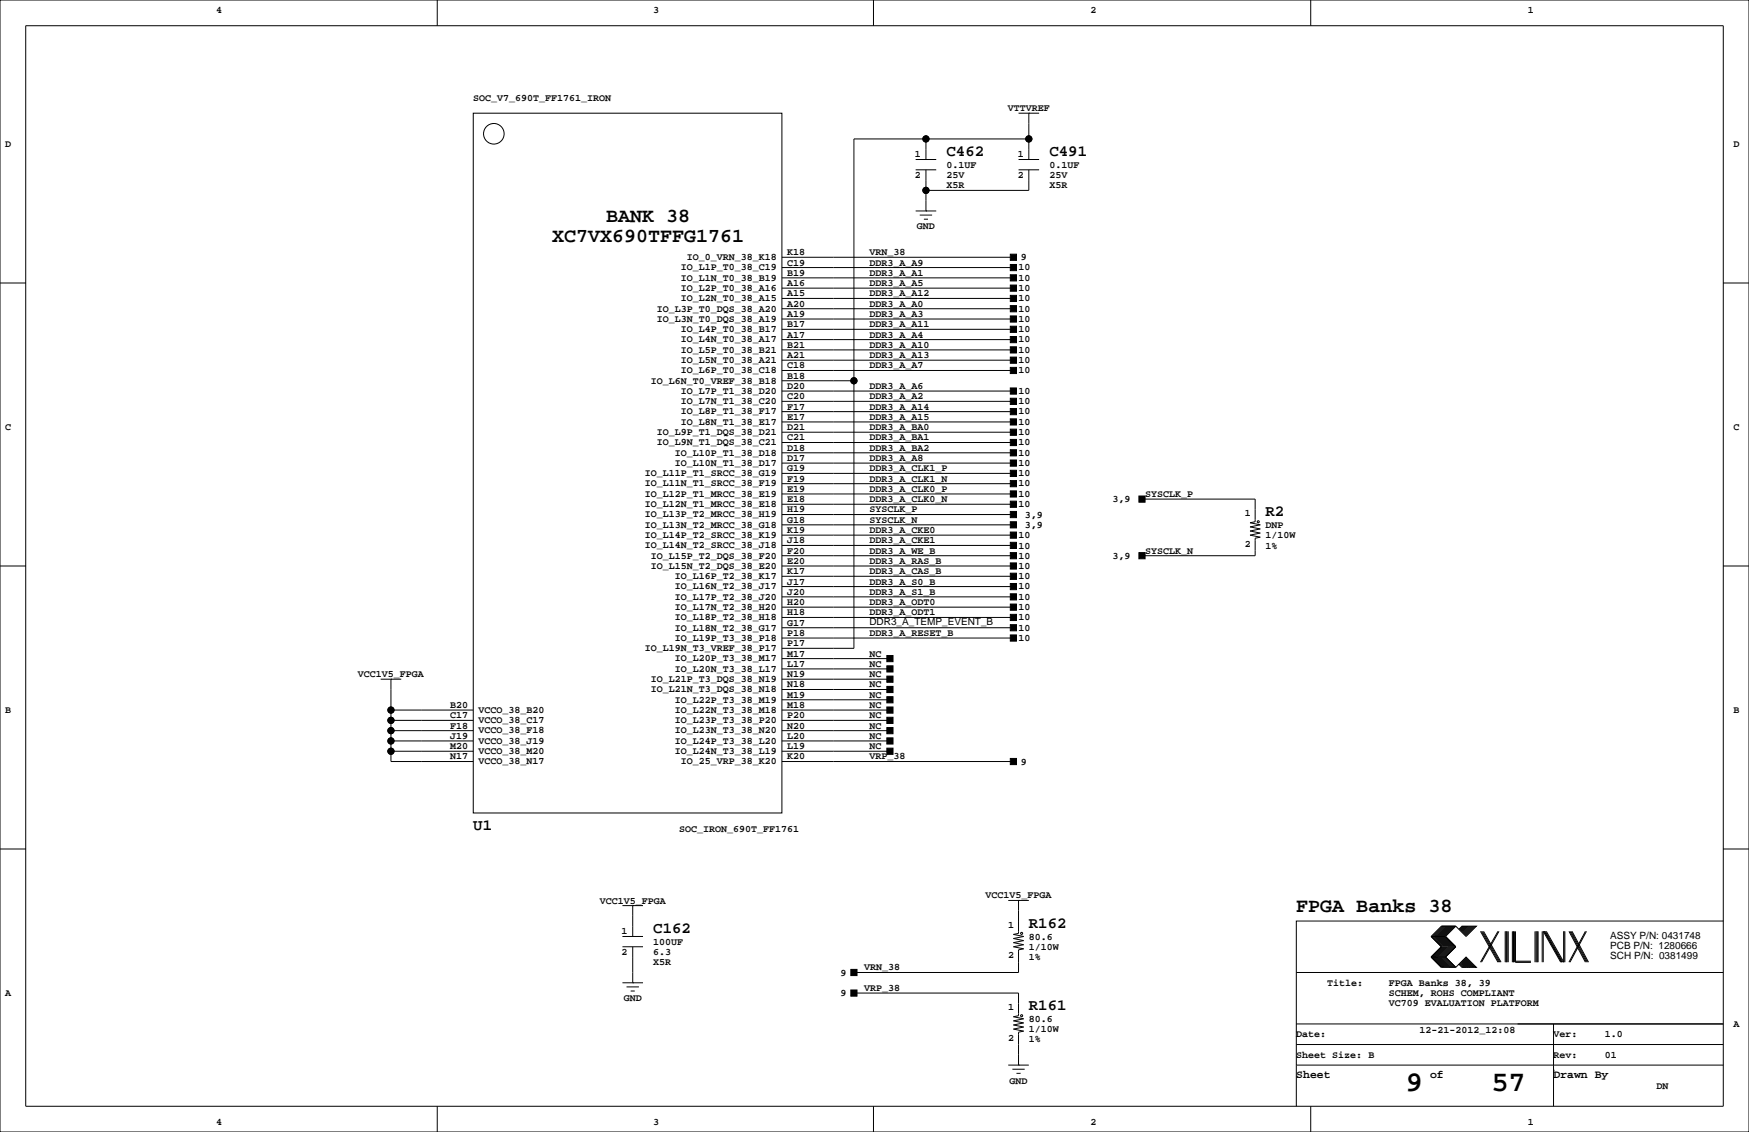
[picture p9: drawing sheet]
<svg xmlns="http://www.w3.org/2000/svg" width="432mm" height="279mm" viewBox="0 0 432 279" stroke-linecap="round" stroke-linejoin="round" font-family="sans-serif">
<g fill="none" stroke="#000" stroke-width=".25">
<path d="M0 0h431.8v279.4h-431.8zM6.3 6.4h419.1v266.6h-419.1zM107.9 0v6.4M215.6 0v6.4M323.6 0v6.4M116.8 27.9h76.2v172.8h-76.2zM226.1 39.4h5M228.6 34.3v5.1M251.5 39.4h5M251.5 27.9h5M254 27.9h.1M254 27.9v11.5"/>
<path d="M254 34.3h-43.2v125.7h-17.8M226.1 52.1h5M226.1 41.9h5M227.1 53.1h3M228.1 54.1h1M228.6 52.1h.1M228.6 41.9v10.2M251.5 41.9h5M254 41.9v5.1h-25.4M0 69.8h6.3M193 68.6h57.2M193 76.2h57.2"/>
<path d="M193 78.7h57.2M193 71.1h57.2M193 73.7h57.2M193 63.5h57.2M193 66h57.2M425.4 69.8h6.4M193 94h17.8M193 81.3h57.2M193 88.9h57.2M193 86.4h57.2M193 99.1h57.2M193 96.5h57.2"/>
<path d="M193 83.8h57.2M193 91.4h57.2M193 111.8h57.2M193 109.2h57.2M193 106.7h57.2M193 104.1h57.2M193 101.6h57.2M193 114.3h57.2M193 119.4h57.2M193 116.8h57.2M0 139.7h6.3M193 137.2h57.2"/>
<path d="M193 124.5h57.2M193 121.9h57.2M193 139.7h57.2M193 134.6h57.2M193 132.1h57.2M193 127h57.2M193 129.5h57.2M281.9 123.2h28v5.6l-1.3 .2 2.5 .5-2.5 .5 2.5 .6-2.5 .5 2.5 .5-2.5 .5 2.5 .5-1.2 .2v4.4h-28M425.4 139.7h6.4M193 149.9h57.2M193 147.3h57.2M193 144.8h57.2"/>
<path d="M193 142.2h57.2M193 154.9h57.2M193 157.5h57.2M193 152.4h57.2M94 167.6h5.1M96.5 167.6h.1M96.5 175.3h20.3M96.5 177.8h20.3M96.5 167.6v20.4h20.3M193 175.3h26.7M193 177.8h26.7M193 165.1h26.7"/>
<path d="M193 167.6h26.7M193 170.2h26.7M193 172.7h26.7M193 162.6h26.7M96.5 180.3h20.3M96.5 182.9h20.3M96.5 185.4h20.3M193 180.3h26.7M193 188h57.2M193 182.9h26.7M193 185.4h26.7M0 209.5h6.3"/>
<path d="M425.4 209.5h6.4M153.7 223.5h5M153.7 233.7h5M153.7 231.1h5M156.2 223.5h.1M156.2 223.5v7.6M156.2 233.7v8.9M248.9 222.2h5.1M251.5 222.2h.1M251.5 222.2v8.2l-1.3 .2 2.5 .5-2.5 .5 2.5 .6-2.5 .5 2.5 .5-2.5 .5 2.5 .5-1.2 .2v5.6h-40.7M353.3 231.1h3.6M353.3 236.2l2.6 2.6h3.5"/>
<path d="M353.3 231.1l2.6 2.6-2.6 2.5M353.3 236.2h3.6M356.1 228.6l-2.5 2.5 2.5 2.6-2.5 2.5 2.5 2.6M356.4 228.6l-2.6 2.5 2.6 2.6-2.6 2.5 2.6 2.6M356.6 228.6l-2.5 2.5 2.5 2.6-2.5 2.5 2.5 2.6M356.9 228.6l-2.6 2.5 2.6 2.6-2.6 2.5 2.6 2.6M356.9 231.1l2.5 2.6-2.5 2.5M356.9 236.2l2.5 2.6M357.1 228.6l-2.5 2.5 2.5 2.6-2.5 2.5 2.5 2.6M357.4 228.6l-2.6 2.5 2.6 2.6-2.6 2.5 2.6 2.6M357.6 228.6l-2.5 2.5 2.5 2.6-2.5 2.5 2.5 2.6M357.9 228.6l-2.6 2.5 2.6 2.6-2.6 2.5 2.6 2.6"/>
<path d="M358.1 228.6l-2.5 2.5 2.5 2.6-2.5 2.5 2.5 2.6M358.4 228.6l-2.5 2.5 2.5 2.6-2.5 2.5 2.5 2.6M358.6 228.6l-2.5 2.5 2.5 2.6-2.5 2.5 2.5 2.6M358.9 228.6l-2.5 2.5 2.5 2.6-2.5 2.5 2.5 2.6M359.2 228.6l-2.6 2.5 2.6 2.6-2.6 2.5 2.6 2.6M359.4 228.6l2.5 2.5 2.6-2.5h-3.6l-.7 .8M359.4 228.6h-3.5l-2.6 2.5M359.4 228.6l-2.5 2.5M360.2 238l.7 .8h3.6l-2.6-2.6-2.5 2.6M360.4 237.7l1 1.1M360.4 238l.8 .8M360.7 237.5l1.2 1.3"/>
<path d="M360.7 237.7l1 1.1M360.9 237.2l1.6 1.6M360.9 237.5l1.3 1.3M361.2 237l1.8 1.8M361.2 237.2l1.5 1.6M361.2 228.6l-.8 .8M361.4 236.7l2.1 2.1M361.4 237l1.8 1.8M361.4 228.6l-1 1M361.7 236.5l2.3 2.3M361.7 236.7l2 2.1M361.7 228.6l-1 1"/>
<path d="M361.9 236.5l2.3 2.3M361.9 228.6l-1.2 1.3M362.2 228.6l-1.3 1.3M362.5 228.6l-1.6 1.5M362.7 228.6l-1.5 1.5M363 228.6l-1.8 1.8M363.2 228.6l-1.8 1.8M363.5 228.6l-2.1 2M363.7 228.6l-2 2M364 228.6l-2.3 2.3M364.2 228.6l-2.3 2.3M365.5 229.9l4.3 7.6"/>
<path d="M365.8 229.9l4.3 7.6M366 229.9l4.3 7.6M366.3 229.9l4.3 7.6M369.8 229.9l-4.3 7.6M370.1 229.9l-4.3 7.6M371.6 229.9v7.6M371.9 229.9v7.6M372.1 229.9v7.6M372.4 229.9v7.6M373.4 229.9v7.6M373.6 229.9v7.6M373.9 229.9v7.6"/>
<path d="M374.1 229.9v7.6h3.9M374.1 237.2h3.9M379 229.9v7.6M379.2 229.9v7.6M379.5 229.9v7.6M379.7 229.9v7.6M380.7 229.9v7.6M381 237.5v-7.6l4.3 7.6M381.3 229.9l4.3 7.6M381.5 229.9l4.3 7.6M381.8 229.9l4.3 7.6v-7.6M386.3 229.9v7.6"/>
<path d="M387.3 229.9l4.1 7.6M387.6 229.9l4.1 7.6M387.9 229.9l4 7.6M388.1 229.9l4.1 7.6M391.4 229.9l-4.1 7.6M391.7 229.9l-4.1 7.6M425.4 227.3h-105.4v35.6M153.7 242.6h5M154.7 243.6h3M155.7 244.6h1M156.2 242.6h.1M210.8 245.1h40.7v5.6l-1.3 .3 2.5 .5-2.5 .5 2.5 .5-2.5 .5 2.5 .5-2.5 .5 2.5 .5-1.2 .3v8.1"/>
<path d="M320 240h105.4M320 257.8h105.4M320 252.7h105.4M383.5 252.7v20.3M107.9 273v6.4M215.6 273v6.4M248.9 262.9h5.1M249.9 263.9h3.1M251 264.9h1M251.5 262.9h.1M320 262.9h105.4M320 262.9v10.1"/>
<path d="M323.6 273v6.4M383.5 264.2h.1"/>
<circle cx="121.9" cy="33" r="2.54"/>
<circle cx="228.6" cy="34.3" r=".76"/>
<circle cx="254" cy="34.3" r=".76"/>
<circle cx="228.6" cy="47" r=".76"/>
<circle cx="210.8" cy="94" r=".76"/>
<circle cx="310.6" cy="128.8" r=".25"/>
<circle cx="96.5" cy="177.8" r=".76"/>
<circle cx="96.5" cy="175.3" r=".76"/>
<circle cx="96.5" cy="182.9" r=".76"/>
<circle cx="96.5" cy="185.4" r=".76"/>
<circle cx="96.5" cy="180.3" r=".76"/>
<circle cx="252.2" cy="230.4" r=".25"/>
<circle cx="252.2" cy="250.7" r=".25"/>
</g>
<g fill="#000" stroke="#000" stroke-width=".25">
<path d="M249.4 67.8h1.6v1.5h-1.6z" fill-rule="evenodd"/>
<path d="M249.4 75.4h1.6v1.6h-1.6z" fill-rule="evenodd"/>
<path d="M249.4 78h1.6v1.5h-1.6z" fill-rule="evenodd"/>
<path d="M249.4 70.4h1.6v1.5h-1.6z" fill-rule="evenodd"/>
<path d="M249.4 72.9h1.6v1.5h-1.6z" fill-rule="evenodd"/>
<path d="M249.4 62.7h1.6v1.6h-1.6z" fill-rule="evenodd"/>
<path d="M249.4 65.3h1.6v1.5h-1.6z" fill-rule="evenodd"/>
<path d="M249.4 80.5h1.6v1.5h-1.6z" fill-rule="evenodd"/>
<path d="M249.4 88.1h1.6v1.6h-1.6z" fill-rule="evenodd"/>
<path d="M249.4 85.6h1.6v1.5h-1.6z" fill-rule="evenodd"/>
<path d="M249.4 98.3h1.6v1.5h-1.6z" fill-rule="evenodd"/>
<path d="M249.4 95.8h1.6v1.5h-1.6z" fill-rule="evenodd"/>
<path d="M249.4 83.1h1.6v1.5h-1.6z" fill-rule="evenodd"/>
<path d="M249.4 90.7h1.6v1.5h-1.6z" fill-rule="evenodd"/>
<path d="M249.4 111h1.6v1.5h-1.6z" fill-rule="evenodd"/>
<path d="M249.4 108.5h1.6v1.5h-1.6z" fill-rule="evenodd"/>
<path d="M249.4 105.9h1.6v1.5h-1.6z" fill-rule="evenodd"/>
<path d="M249.4 103.4h1.6v1.5h-1.6z" fill-rule="evenodd"/>
<path d="M249.4 100.8h1.6v1.6h-1.6z" fill-rule="evenodd"/>
<path d="M249.4 113.5h1.6v1.6h-1.6z" fill-rule="evenodd"/>
<path d="M249.4 116.1h1.6v1.5h-1.6z" fill-rule="evenodd"/>
<path d="M249.4 123.7h1.6v1.5h-1.6z" fill-rule="evenodd"/>
<path d="M249.4 121.2h1.6v1.5h-1.6z" fill-rule="evenodd"/>
<path d="M249.4 136.4h1.6v1.5h-1.6z" fill-rule="evenodd"/>
<path d="M249.4 133.9h1.6v1.5h-1.6z" fill-rule="evenodd"/>
<path d="M249.4 131.3h1.6v1.5h-1.6z" fill-rule="evenodd"/>
<path d="M249.4 118.6h1.6v1.5h-1.6z" fill-rule="evenodd"/>
<path d="M249.4 126.2h1.6v1.6h-1.6z" fill-rule="evenodd"/>
<path d="M249.4 128.8h1.6v1.5h-1.6z" fill-rule="evenodd"/>
<path d="M281.2 122.4h1.5v1.6h-1.5z" fill-rule="evenodd"/>
<path d="M281.2 136.4h1.5v1.5h-1.5z" fill-rule="evenodd"/>
<path d="M249.4 149.1h1.6v1.5h-1.6z" fill-rule="evenodd"/>
<path d="M249.4 146.6h1.6v1.5h-1.6z" fill-rule="evenodd"/>
<path d="M249.4 144h1.6v1.5h-1.6z" fill-rule="evenodd"/>
<path d="M249.4 141.5h1.6v1.5h-1.6z" fill-rule="evenodd"/>
<path d="M249.4 138.9h1.6v1.6h-1.6z" fill-rule="evenodd"/>
<path d="M249.4 154.2h1.6v1.5h-1.6z" fill-rule="evenodd"/>
<path d="M249.4 156.7h1.6v1.5h-1.6z" fill-rule="evenodd"/>
<path d="M249.4 151.6h1.6v1.6h-1.6z" fill-rule="evenodd"/>
<path d="M218.9 174.5h1.6v1.5h-1.6z" fill-rule="evenodd"/>
<path d="M218.9 177h1.6v1.6h-1.6z" fill-rule="evenodd"/>
<path d="M218.9 164.3h1.6v1.6h-1.6z" fill-rule="evenodd"/>
<path d="M218.9 166.9h1.6v1.5h-1.6z" fill-rule="evenodd"/>
<path d="M218.9 169.4h1.6v1.5h-1.6z" fill-rule="evenodd"/>
<path d="M218.9 172h1.6v1.5h-1.6z" fill-rule="evenodd"/>
<path d="M218.9 161.8h1.6v1.5h-1.6z" fill-rule="evenodd"/>
<path d="M218.9 179.6h1.6v1.5h-1.6z" fill-rule="evenodd"/>
<path d="M218.9 184.7h1.6v1.5h-1.6z" fill-rule="evenodd"/>
<path d="M218.9 182.1h1.6v1.5h-1.6z" fill-rule="evenodd"/>
<path d="M249.4 187.2h1.6v1.5h-1.6z" fill-rule="evenodd"/>
<path d="M210.1 239.3h1.5v1.5h-1.5z" fill-rule="evenodd"/>
<path d="M210.1 244.3h1.5v1.6h-1.5z" fill-rule="evenodd"/>
<circle cx="228.6" cy="34.3" r=".76"/>
<circle cx="254" cy="34.3" r=".76"/>
<circle cx="228.6" cy="47" r=".76"/>
<circle cx="210.8" cy="94" r=".76"/>
<circle cx="96.5" cy="177.8" r=".76"/>
<circle cx="96.5" cy="175.3" r=".76"/>
<circle cx="96.5" cy="182.9" r=".76"/>
<circle cx="96.5" cy="185.4" r=".76"/>
<circle cx="96.5" cy="180.3" r=".76"/>
</g>
<g font-size="7.1">
<text x="347" y="269.3">9</text>
<text x="368.2" y="269.3">57</text>
</g>
<g font-size="4.9">
<text x="136.3" y="59.8">XC7VX690TFFG1761</text>
<text x="149.6" y="54.7">BANK 38</text>
<text x="320" y="225.1">FPGA Banks 38</text>
</g>
<g font-size="3.9">
<text x="233.7" y="38.6">C462</text>
<text x="259.1" y="38.6">C491</text>
<text x="312.4" y="127.5">R2</text>
<text x="116.8" y="204.9">U1</text>
<text x="161.3" y="230.3">C162</text>
<text x="254" y="229.1">R162</text>
<text x="254" y="249.4">R161</text>
</g>
<g font-size="2.8">
<text x="320" y="266.1">Sheet</text>
<text x="353.1" y="266.1">of</text>
<text x="383.5" y="266.1">Drawn By</text>
</g>
<g font-size="2.5">
<text x="53.3" y="3.3">4</text>
<text x="161.3" y="3.3">3</text>
<text x="269.2" y="3.3">2</text>
<text x="377.2" y="3.3">1</text>
<text x="116.8" y="24.9">SOC_V7_690T_FF1761_IRON</text>
<text x="248.8" y="27.4">VTTVREF</text>
<text x="1.3" y="36.3">D</text>
<text x="225.8" y="38.9">1</text>
<text x="233.7" y="41.4">0.1UF</text>
<text x="251.2" y="38.9">1</text>
<text x="259.1" y="41.4">0.1UF</text>
<text x="428" y="36.3">D</text>
<text x="225.8" y="43.9">2</text>
<text x="233.7" y="43.9">25V</text>
<text x="233.7" y="46.5">X5R</text>
<text x="251.2" y="43.9">2</text>
<text x="259.1" y="46.5">X5R</text>
<text x="259.1" y="43.9">25V</text>
<text x="226.4" y="56.6">GND</text>
<text x="169.5" y="64.2">IO_0_VRN_38_K18</text>
<text x="194.3" y="65.5">C19</text>
<text x="194.3" y="63">K18</text>
<text x="214.6" y="65.5">DDR3_A_A9</text>
<text x="214.6" y="63">VRN_38</text>
<text x="252" y="64.3">9</text>
<text x="168.1" y="71.8">IO_L2P_T0_38_A16</text>
<text x="168.1" y="69.3">IO_L1N_T0_38_B19</text>
<text x="168.1" y="66.7">IO_L1P_T0_38_C19</text>
<text x="194.3" y="70.6">A16</text>
<text x="194.3" y="68.1">B19</text>
<text x="214.6" y="70.6">DDR3_A_A5</text>
<text x="214.6" y="68.1">DDR3_A_A1</text>
<text x="251.5" y="66.7">10</text>
<text x="251.5" y="71.8">10</text>
<text x="251.5" y="69.3">10</text>
<text x="162.1" y="76.9">IO_L3P_T0_DQS_38_A20</text>
<text x="168.1" y="74.4">IO_L2N_T0_38_A15</text>
<text x="194.3" y="75.7">A20</text>
<text x="194.3" y="73.2">A15</text>
<text x="214.6" y="73.2">DDR3_A_A12</text>
<text x="214.6" y="75.7">DDR3_A_A0</text>
<text x="251.5" y="74.4">10</text>
<text x="251.5" y="76.9">10</text>
<text x="162.1" y="79.4">IO_L3N_T0_DQS_38_A19</text>
<text x="168.1" y="82">IO_L4P_T0_38_B17</text>
<text x="194.3" y="83.3">A17</text>
<text x="194.3" y="80.8">B17</text>
<text x="194.3" y="78.2">A19</text>
<text x="214.6" y="83.3">DDR3_A_A4</text>
<text x="214.6" y="78.2">DDR3_A_A3</text>
<text x="214.6" y="80.8">DDR3_A_A11</text>
<text x="251.5" y="79.4">10</text>
<text x="251.5" y="82">10</text>
<text x="168.1" y="89.6">IO_L5N_T0_38_A21</text>
<text x="168.1" y="87.1">IO_L5P_T0_38_B21</text>
<text x="168.1" y="84.5">IO_L4N_T0_38_A17</text>
<text x="194.3" y="88.4">A21</text>
<text x="194.3" y="85.9">B21</text>
<text x="214.6" y="85.9">DDR3_A_A10</text>
<text x="214.6" y="88.4">DDR3_A_A13</text>
<text x="251.5" y="84.5">10</text>
<text x="251.5" y="87.1">10</text>
<text x="251.5" y="89.6">10</text>
<text x="160.7" y="94.7">IO_L6N_T0_VREF_38_B18</text>
<text x="168.1" y="92.1">IO_L6P_T0_38_C18</text>
<text x="194.3" y="93.5">B18</text>
<text x="194.3" y="90.9">C18</text>
<text x="214.6" y="90.9">DDR3_A_A7</text>
<text x="251.5" y="92.1">10</text>
<text x="168.1" y="99.8">IO_L7N_T1_38_C20</text>
<text x="168.1" y="97.2">IO_L7P_T1_38_D20</text>
<text x="194.3" y="101.1">F17</text>
<text x="194.3" y="98.6">C20</text>
<text x="194.3" y="96">D20</text>
<text x="214.6" y="96">DDR3_A_A6</text>
<text x="214.6" y="98.6">DDR3_A_A2</text>
<text x="214.6" y="101.1">DDR3_A_A14</text>
<text x="251.5" y="97.2">10</text>
<text x="251.5" y="99.8">10</text>
<text x="1.3" y="106.2">C</text>
<text x="162.1" y="107.4">IO_L9P_T1_DQS_38_D21</text>
<text x="168.1" y="104.8">IO_L8N_T1_38_E17</text>
<text x="168.1" y="102.3">IO_L8P_T1_38_F17</text>
<text x="194.3" y="106.2">D21</text>
<text x="194.3" y="103.6">E17</text>
<text x="214.6" y="103.6">DDR3_A_A15</text>
<text x="214.6" y="106.2">DDR3_A_BA0</text>
<text x="251.5" y="102.3">10</text>
<text x="251.5" y="104.8">10</text>
<text x="251.5" y="107.4">10</text>
<text x="428" y="106.2">C</text>
<text x="162.1" y="109.9">IO_L9N_T1_DQS_38_C21</text>
<text x="166.6" y="112.5">IO_L10P_T1_38_D18</text>
<text x="194.3" y="113.8">D17</text>
<text x="194.3" y="111.3">D18</text>
<text x="194.3" y="108.7">C21</text>
<text x="214.6" y="113.8">DDR3_A_A8</text>
<text x="214.6" y="108.7">DDR3_A_BA1</text>
<text x="214.6" y="111.3">DDR3_A_BA2</text>
<text x="251.5" y="109.9">10</text>
<text x="251.5" y="112.5">10</text>
<text x="159.2" y="117.5">IO_L11P_T1_SRCC_38_G19</text>
<text x="166.6" y="115">IO_L10N_T1_38_D17</text>
<text x="194.3" y="118.9">F19</text>
<text x="194.3" y="116.3">G19</text>
<text x="214.6" y="116.3">DDR3_A_CLK1_P</text>
<text x="214.6" y="118.9">DDR3_A_CLK1_N</text>
<text x="251.5" y="117.5">10</text>
<text x="251.5" y="115">10</text>
<text x="159.2" y="125.2">IO_L12N_T1_MRCC_38_E18</text>
<text x="159.2" y="122.6">IO_L12P_T1_MRCC_38_E19</text>
<text x="159.2" y="120.1">IO_L11N_T1_SRCC_38_F19</text>
<text x="194.3" y="124">E18</text>
<text x="194.3" y="121.4">E19</text>
<text x="214.6" y="121.4">DDR3_A_CLK0_P</text>
<text x="214.6" y="124">DDR3_A_CLK0_N</text>
<text x="251.5" y="120.1">10</text>
<text x="251.5" y="122.6">10</text>
<text x="251.5" y="125.2">10</text>
<text x="274.6" y="124">3,9</text>
<text x="282.7" y="122.7">SYSCLK_P</text>
<text x="159.2" y="130.2">IO_L13N_T2_MRCC_38_G18</text>
<text x="159.2" y="127.7">IO_L13P_T2_MRCC_38_H19</text>
<text x="194.3" y="131.6">K19</text>
<text x="194.3" y="129">G18</text>
<text x="194.3" y="126.5">H19</text>
<text x="214.6" y="129">SYSCLK_N</text>
<text x="214.6" y="126.5">SYSCLK_P</text>
<text x="214.6" y="131.6">DDR3_A_CKE0</text>
<text x="253" y="130.3">3,9</text>
<text x="253" y="127.8">3,9</text>
<text x="307.3" y="127.3">1</text>
<text x="312.4" y="130.3">DNP</text>
<text x="159.2" y="135.3">IO_L14N_T2_SRCC_38_J18</text>
<text x="159.2" y="132.8">IO_L14P_T2_SRCC_38_K19</text>
<text x="160.7" y="137.9">IO_L15P_T2_DQS_38_F20</text>
<text x="194.3" y="136.7">F20</text>
<text x="194.3" y="134.1">J18</text>
<text x="214.6" y="134.1">DDR3_A_CKE1</text>
<text x="214.6" y="136.7">DDR3_A_WE_B</text>
<text x="251.5" y="132.8">10</text>
<text x="251.5" y="135.4">10</text>
<text x="251.5" y="137.9">10</text>
<text x="274.6" y="137.9">3,9</text>
<text x="282.7" y="136.7">SYSCLK_N</text>
<text x="307.3" y="135">2</text>
<text x="312.4" y="132.8">1/10W</text>
<text x="312.4" y="135.4">1%</text>
<text x="160.7" y="140.4">IO_L15N_T2_DQS_38_E20</text>
<text x="166.6" y="142.9">IO_L16P_T2_38_K17</text>
<text x="194.3" y="141.7">K17</text>
<text x="194.3" y="139.2">E20</text>
<text x="214.6" y="139.2">DDR3_A_RAS_B</text>
<text x="214.6" y="141.7">DDR3_A_CAS_B</text>
<text x="251.5" y="140.4">10</text>
<text x="251.5" y="142.9">10</text>
<text x="166.6" y="148">IO_L17P_T2_38_J20</text>
<text x="166.6" y="145.5">IO_L16N_T2_38_J17</text>
<text x="194.3" y="149.4">H20</text>
<text x="194.3" y="146.8">J20</text>
<text x="194.3" y="144.3">J17</text>
<text x="214.6" y="144.3">DDR3_A_S0_B</text>
<text x="214.6" y="146.8">DDR3_A_S1_B</text>
<text x="214.6" y="149.4">DDR3_A_ODT0</text>
<text x="251.5" y="145.5">10</text>
<text x="251.5" y="148">10</text>
<text x="166.6" y="155.6">IO_L18N_T2_38_G17</text>
<text x="166.6" y="153.1">IO_L18P_T2_38_H18</text>
<text x="166.6" y="150.6">IO_L17N_T2_38_H20</text>
<text x="194.3" y="154.4">G17</text>
<text x="194.3" y="151.9">H18</text>
<text x="214.6" y="151.9">DDR3_A_ODT1</text>
<text x="214.6" y="154.2">DDR3_A_TEMP_EVENT_B</text>
<text x="251.5" y="153.1">10</text>
<text x="251.5" y="155.7">10</text>
<text x="251.5" y="150.6">10</text>
<text x="159.2" y="160.7">IO_L19N_T3_VREF_38_P17</text>
<text x="166.6" y="158.2">IO_L19P_T3_38_P18</text>
<text x="194.3" y="159.5">P17</text>
<text x="194.3" y="157">P18</text>
<text x="214.6" y="157">DDR3_A_RESET_B</text>
<text x="251.5" y="158.2">10</text>
<text x="88.4" y="167.1">VCC1V5_FPGA</text>
<text x="166.6" y="165.8">IO_L20N_T3_38_L17</text>
<text x="166.6" y="163.3">IO_L20P_T3_38_M17</text>
<text x="194.3" y="167.1">N19</text>
<text x="194.3" y="164.6">L17</text>
<text x="194.3" y="162.1">M17</text>
<text x="214.6" y="162.1">NC</text>
<text x="214.6" y="167.1">NC</text>
<text x="214.6" y="164.6">NC</text>
<text x="160.7" y="170.9">IO_L21N_T3_DQS_38_N18</text>
<text x="160.7" y="168.3">IO_L21P_T3_DQS_38_N19</text>
<text x="166.6" y="173.4">IO_L22P_T3_38_M19</text>
<text x="194.3" y="172.2">M19</text>
<text x="194.3" y="169.7">N18</text>
<text x="214.6" y="172.2">NC</text>
<text x="214.6" y="169.7">NC</text>
<text x="1.3" y="176">B</text>
<text x="111.1" y="179.8">F18</text>
<text x="111.1" y="177.3">C17</text>
<text x="111.1" y="174.8">B20</text>
<text x="118.1" y="178.5">VCCO_38_C17</text>
<text x="118.1" y="176">VCCO_38_B20</text>
<text x="166.6" y="178.5">IO_L23P_T3_38_P20</text>
<text x="166.6" y="176">IO_L22N_T3_38_M18</text>
<text x="194.3" y="179.8">N20</text>
<text x="194.3" y="177.3">P20</text>
<text x="194.3" y="174.8">M18</text>
<text x="214.6" y="179.8">NC</text>
<text x="214.6" y="177.3">NC</text>
<text x="214.6" y="174.8">NC</text>
<text x="428" y="176">B</text>
<text x="111.1" y="184.9">M20</text>
<text x="111.1" y="182.4">J19</text>
<text x="118.1" y="183.6">VCCO_38_J19</text>
<text x="118.1" y="181">VCCO_38_F18</text>
<text x="166.6" y="183.6">IO_L24P_T3_38_L20</text>
<text x="166.6" y="181">IO_L23N_T3_38_N20</text>
<text x="194.3" y="184.9">L19</text>
<text x="194.3" y="182.4">L20</text>
<text x="214.6" y="182.4">NC</text>
<text x="214.6" y="184.9">NC</text>
<text x="111.1" y="187.5">N17</text>
<text x="118.1" y="188.7">VCCO_38_N17</text>
<text x="118.1" y="186.1">VCCO_38_M20</text>
<text x="166.6" y="186.1">IO_L24N_T3_38_L19</text>
<text x="168.1" y="188.7">IO_25_VRP_38_K20</text>
<text x="194.3" y="187.5">K20</text>
<text x="214.6" y="187.5">VRP_38</text>
<text x="252" y="188.7">9</text>
<text x="167.6" y="205.2">SOC_IRON_690T_FF1761</text>
<text x="243.3" y="221.7">VCC1V5_FPGA</text>
<text x="148.1" y="223">VCC1V5_FPGA</text>
<text x="153.5" y="230.6">1</text>
<text x="161.3" y="233.2">100UF</text>
<text x="248.9" y="228.9">1</text>
<text x="254" y="231.9">80.6</text>
<text x="397.5" y="231.7">ASSY P/N: 0431748</text>
<text x="153.5" y="235.7">2</text>
<text x="161.3" y="235.7">6.3</text>
<text x="161.3" y="238.3">X5R</text>
<text x="213.4" y="239.5">VRN_38</text>
<text x="248.9" y="236.6">2</text>
<text x="254" y="234.4">1/10W</text>
<text x="254" y="237">1%</text>
<text x="397.5" y="236.8">SCH P/N: 0381499</text>
<text x="397.5" y="234.2">PCB P/N: 1280666</text>
<text x="1.3" y="245.9">A</text>
<text x="207.5" y="245.9">9</text>
<text x="207.5" y="240.8">9</text>
<text x="213.4" y="244.6">VRP_38</text>
<text x="327.7" y="243.3">Title:</text>
<text x="342.9" y="245.9">SCHEM, ROHS COMPLIANT</text>
<text x="342.9" y="243.3">FPGA Banks 38, 39</text>
<text x="154" y="247.1">GND</text>
<text x="248.9" y="249.3">1</text>
<text x="342.9" y="248.4">VC709 EVALUATION PLATFORM</text>
<text x="248.9" y="256.9">2</text>
<text x="254" y="252.2">80.6</text>
<text x="254" y="254.8">1/10W</text>
<text x="254" y="257.3">1%</text>
<text x="320" y="256">Date:</text>
<text x="350.4" y="255">12-21-2012_12:08</text>
<text x="383.5" y="256">Ver:</text>
<text x="396.2" y="256">1.0</text>
<text x="428" y="253.5">A</text>
<text x="320" y="261.1">Sheet Size: B</text>
<text x="383.5" y="261.1">Rev:</text>
<text x="396.2" y="261.1">01</text>
<text x="249.2" y="267.5">GND</text>
<text x="408.9" y="268.7">DN</text>
<text x="53.3" y="277.6">4</text>
<text x="161.3" y="277.6">3</text>
<text x="269.2" y="277.6">2</text>
<text x="377.2" y="277.6">1</text>
</g>
</svg>
